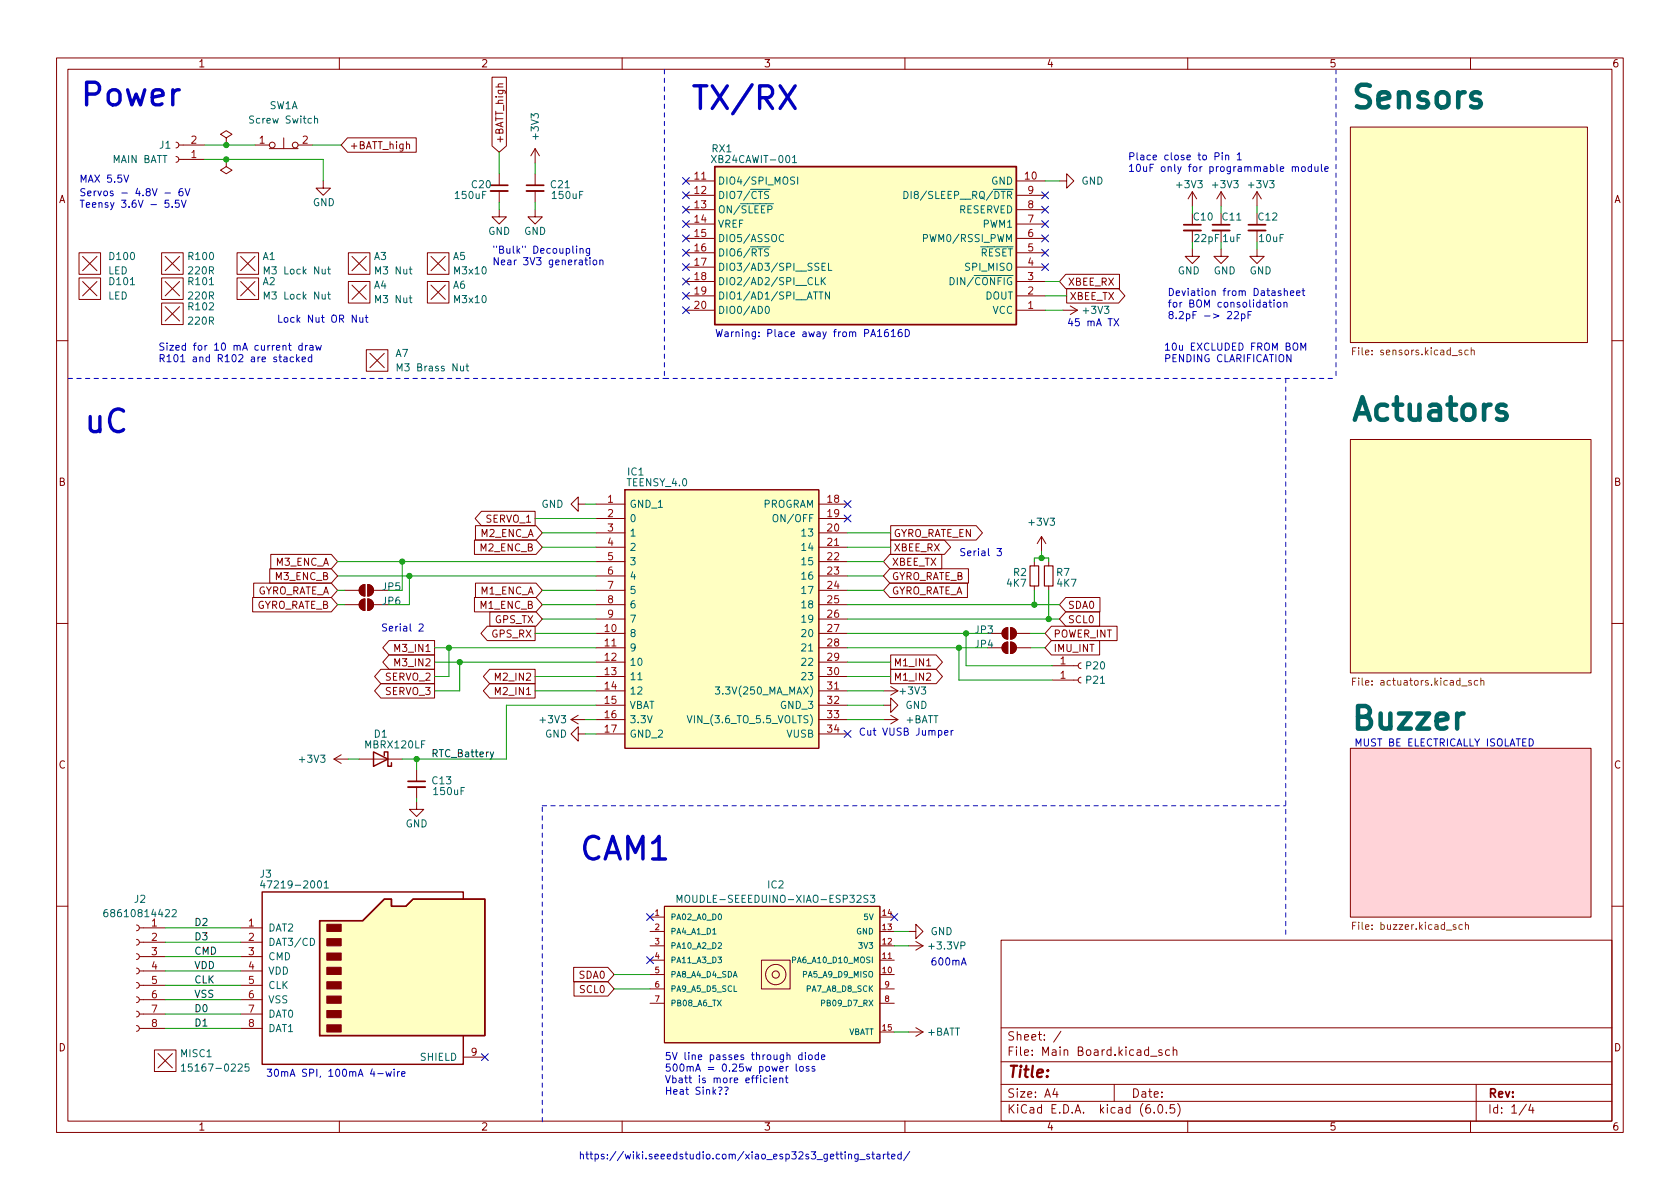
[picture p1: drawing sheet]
<svg xmlns="http://www.w3.org/2000/svg" width="297mm" height="210mm" viewBox="0 0 297 210" stroke-linecap="round" stroke-linejoin="round" font-family="sans-serif">
<g fill="none" stroke="#840000" stroke-width=".18">
<path d="M10 10.2h277v190.1h-277zM12 12.2h273v186.1h-273zM60 10.2v2M87 13.7h2.5v12.1l-1.2 1.1-1.3-1.1zM88.9 14.8l-.8 .1v.3l.1 .2M110 10.2v2M160 10.2v2M210 10.2v2M260 10.2v2M31.1 25.1l.4 .2 .1 .3-.1 .4-.4 .2M31.1 27.7l.4 .1 .1 .4-.1 .3-.4 .2M31.6 25.6h4.6"/>
<path d="M31.6 28.2h4.6M40 24.4l1-.7-1-.6-1 .6 1 .7v1.2M40 25.6h.1M40 28.2v1.3l1 .6-1 .6-1-.6 1-.6M40 28.2h.1M45.1 25.6h2.5M47.6 26.3h5.1M50.2 24.4v1.9M52.7 25.6h2.5M57.1 32v1.3h1.3l-1.3 1.2-1.2-1.2h1.2M61.4 24.4h12.2v2.5h-12.2l-1.1-1.3zM71.9 25.6l.2-.1h.3v.8"/>
<path d="M88.3 37.1v1.2h1.2l-1.2 1.3-1.3-1.3h1.3M88.3 30.7v2.1M88.3 33.8v2M94.6 37.1v1.2h1.3l-1.3 1.3-1.3-1.3h1.3M94.6 26.3l-.7 1.3M94.6 26.3v2.5M94.6 30.7v2.1M94.6 33.8v2M94.6 26.3l.8 1.3M121.3 32h5.1M121.3 34.5h5.1M121.3 37.1h5.1"/>
<path d="M121.3 39.6h5.1M179.7 32h5.1M179.7 34.5h5.1M179.7 37.1h5.1M179.7 39.6h5.1M187.3 32h1.3v-1.3l1.3 1.3-1.3 1.3v-1.3M210.8 33.9v2.5M210.8 37.7v2M210.8 33.9l-.7 1.3M210.8 33.9l.8 1.3M215.9 33.9v2.5M215.9 37.7v2"/>
<path d="M215.9 33.9l-.8 1.3M215.9 33.9l.8 1.3M222.2 33.9l-.7 1.3M222.2 33.9v2.5M222.2 37.7v2M222.2 33.9l.8 1.3M238.8 22.5h41.9v38.1h-41.9zM14 44.7h3.8v3.8h-3.8zM14 49.1h3.8v3.9h-3.8zM14.6 45.3l2.5 2.6M14.6 49.8l2.5 2.5M17.1 45.3l-2.5 2.6"/>
<path d="M17.1 49.8l-2.5 2.5M28.6 44.7h3.8v3.8h-3.8zM28.6 49.1h3.8v3.9h-3.8zM28.6 53.6h3.8v3.8h-3.8zM29.2 45.3l2.5 2.6M29.2 49.8l2.5 2.5M29.2 54.2l2.5 2.6M31.7 45.3l-2.5 2.6M31.7 49.8l-2.5 2.5M31.7 54.2l-2.5 2.6M41.9 49.1h3.8v3.9h-3.8zM41.9 44.7h3.8v3.8h-3.8z"/>
<path d="M42.5 49.8l2.6 2.5M42.5 45.3l2.6 2.6M45.1 49.8l-2.6 2.5M45.1 45.3l-2.6 2.6M61.6 49.8h3.8v3.8h-3.8zM61.6 44.7h3.8v3.8h-3.8zM62.2 50.4l2.6 2.6M62.2 45.3l2.6 2.6M64.8 50.4l-2.6 2.6M64.8 45.3l-2.6 2.6M75.6 44.7h3.8v3.8h-3.8zM75.6 49.8h3.8v3.8h-3.8z"/>
<path d="M76.2 45.3l2.5 2.6M76.2 50.4l2.5 2.6M78.7 45.3l-2.5 2.6M78.7 50.4l-2.5 2.6M121.3 54.9h5.1M121.3 42.2h5.1M121.3 44.7h5.1M121.3 47.2h5.1M121.3 49.8h5.1M121.3 52.3h5.1M179.7 54.9h5.1M179.7 42.2h5.1"/>
<path d="M179.7 44.7h5.1M179.7 47.2h5.1M179.7 49.8h5.1M179.7 52.3h5.1M188 54.9h2.5M188.4 48.5h9.5v2.5h-9.5l-1.1-1.2zM188.6 51h9.2l1.1 1.3-1.1 1.3h-9.2zM189.2 54.1l1.3 .8M190.5 54.9l-1.3 .7M210.8 44.1v1.2h1.3l-1.3 1.3-1.3-1.3h1.3M210.8 40.8v2M215.9 44.1v1.2h1.3l-1.3 1.3-1.3-1.3h1.3"/>
<path d="M215.9 40.8v2M222.2 44.1v1.2h1.3l-1.3 1.3-1.2-1.3h1.2M222.2 40.8v2M10 60.2h2M64.8 61.8h3.8v3.9h-3.8zM65.4 62.5l2.5 2.5M67.9 62.5l-2.5 2.5M238.8 77.7h42.5v41.3h-42.5zM285 60.2h2M47.9 98h10.7l1.1 1.3-1.1 1.3h-10.7zM83.9 95.5h10.9l1.1 1.3-1.1 1.2h-10.9zM84.1 93h10.7l1.1 1.2-1.1 1.3h-10.7z"/>
<path d="M85.1 90.4h9.5v2.6h-9.5l-1.1-1.3zM102.2 89.1v-1.2l-1.2 1.2 1.2 1.3v-1.3h1.3M105.4 89.1h5.1M105.4 91.7h5.1M105.4 94.2h5.1M105.4 96.8h5.1M105.4 99.3h5.1M110.5 86.6h34.3v45.7h-34.3zM144.8 89.1h5.1M144.8 91.7h5.1M144.8 94.2h5.1M144.8 96.8h5.1"/>
<path d="M144.8 99.3h5.1M157.3 98h9.2v2.6h-9.2l-1.1-1.3zM157.5 95.5h9.5l1.1 1.3-1.1 1.2h-9.5zM157.5 93h15.1l1.1 1.2-1.1 1.3h-15.1zM182.9 99.3v.8M184.1 94.9l-.7 1.2M184.1 94.9v2.5M184.1 94.9l.8 1.2M185.4 99.3v.8M10 110.2h2M44.7 105.7h13.9l1.1 1.2-1.1 1.3h-13.9zM44.9 103.1h13.7l1.1 1.3-1.1 1.3h-13.7z"/>
<path d="M47.7 100.6h10.9l1.1 1.2-1.1 1.3h-10.9zM61 106.9h2.5M61 104.4h2.5M63.8 106.2l.7-.3v2a1.02 1.02 0 0 1-.9-.6 1.02 1.02 0 0 1 .2-1.1zM63.8 103.7l.7-.3v2a1.02 1.02 0 0 1-.9-.6 1.02 1.02 0 0 1 .2-1.1zM65 105.9a1.02 1.02 0 0 1 1 1 1.02 1.02 0 0 1-1 1zM65 103.4a1.02 1.02 0 0 1 1 1 1.02 1.02 0 0 1-1 1zM66 106.9h2.6M66 104.4h2.6M67.3 118.4h9.5v2.5h-9.5l-1.1-1.3zM68.8 113.3h8v2.5h-8l-1.1-1.3zM68.8 115.8h8v2.6h-8l-1.1-1.3z"/>
<path d="M83.9 105.7h10.9l1.1 1.2-1.1 1.3h-10.9zM84.1 103.1h10.7l1.1 1.3-1.1 1.3h-10.7zM86.1 110.7h8.5v2.6h-8.5l-1.1-1.3zM86.6 118.4h8v2.5h-8l-1.1-1.3zM86.6 108.2h8.2l1.1 1.3-1.1 1.2h-8.2zM105.4 106.9h5.1M105.4 104.4h5.1M105.4 112h5.1M105.4 114.5h5.1M105.4 117.1h5.1M105.4 119.6h5.1M105.4 101.8h5.1"/>
<path d="M105.4 109.5h5.1M144.8 106.9h5.1M144.8 104.4h5.1M144.8 112h5.1M144.8 114.5h5.1M144.8 117.1h5.1M144.8 119.6h5.1M144.8 101.8h5.1M144.8 109.5h5.1M157.3 100.6h13.9v2.5h-13.9l-1.1-1.3zM157.3 103.1h13.7v2.6h-13.7l-1.1-1.3zM157.5 115.8h8l1.1 1.3-1.1 1.3h-8z"/>
<path d="M157.5 118.4h8l1.1 1.2-1.1 1.3h-8zM163.8 117.8h.8M174.6 112h2.6M174.6 114.5h2.6M177.5 113.8l.7-.3v2.1a1.02 1.02 0 0 1-1-.7 1.02 1.02 0 0 1 .3-1.1zM177.5 111.3l.7-.3v2a1.02 1.02 0 0 1-1-.6 1.02 1.02 0 0 1 .3-1.1zM178.7 113.5a1.02 1.02 0 0 1 1 1 1.02 1.02 0 0 1-1 1.1zM178.7 111a1.02 1.02 0 0 1 1 1 1.02 1.02 0 0 1-1 1zM179.7 112h2.5M179.7 114.5h2.5M182.9 103.6v.8M185.4 103.6v.8"/>
<path d="M185.9 110.7h11.6v2.6h-11.6l-1.1-1.3zM185.9 113.3h8.5v2.5h-8.5l-1.1-1.3zM186.1 117.7h4.5M188.4 105.7h6.1v2.5h-6.1l-1.1-1.3zM188.4 108.2h6v2.5h-6l-1.1-1.2zM191.1 119.8l-.3 .1-.2 .4 .2 .3 .3 .2M191.1 117.2l-.3 .2-.2 .3 .2 .4 .3 .1M285 110.2h2M59.1 134.2l1.2 .8M59.1 134.2h2.5M60.3 133.5l-1.2 .7M63.5 134.2h7.6"/>
<path d="M67.3 120.9h9.5v2.5h-9.5l-1.1-1.2zM73.7 136.1v2.1M73.7 139.2v2M86.6 120.9h8v2.5h-8l-1.1-1.2zM101 127.2l1.2 .8M101 127.2h2.5M102.2 129.8v-1.3l-1.2 1.3 1.2 1.3v-1.3h1.3M102.2 126.5l-1.2 .7M105.4 127.2h5.1M105.4 122.2h5.1M105.4 124.7h5.1M105.4 129.8h5.1"/>
<path d="M144.8 127.2h5.1M144.8 122.2h5.1M144.8 124.7h5.1M144.8 129.8h5.1M156.2 124.7h1.3v-1.3l1.2 1.3-1.2 1.3v-1.3M156.2 127.2h2.5M156.2 122.2h2.5M157.5 126.5l1.2 .7M157.5 121.4l1.2 .8M158.7 127.2l-1.2 .8M158.7 122.2l-1.2 .7M186.1 120.3h4.5"/>
<path d="M238.8 132.3h42.5v29.9h-42.5zM73.7 141.9v1.2h1.2l-1.2 1.3-1.3-1.3h1.3M10 160.2h2M24.1 178.8l.4 .2 .1 .3-.1 .4-.4 .1M24.1 176.3l.4 .1 .1 .4-.1 .3-.4 .2M24.1 173.7l.4 .2 .1 .3-.1 .4-.4 .1M24.1 171.2l.4 .1 .1 .4-.1 .4-.4 .1M24.1 168.7l.4 .1 .1 .4-.1 .3-.4 .2M24.1 166.1l.4 .2 .1 .3-.1 .4-.4 .1M24.1 163.6l.4 .1 .1 .4-.1 .3-.4 .2M24.6 179.3h4.6M24.6 176.8h4.6"/>
<path d="M24.6 174.2h4.6M24.6 171.7h4.6M24.6 169.2h4.6M24.6 166.6h4.6M24.6 164.1h4.6M42.5 179.3h3.9M42.5 176.8h3.9M42.5 174.2h3.9M42.5 171.7h3.9M42.5 169.2h3.9M42.5 166.6h3.9M42.5 164.1h3.9"/>
<path d="M101.4 171.1h6.1l1.1 1.2-1.1 1.3h-6.1zM101.5 173.6h6l1.1 1.3-1.1 1.2h-6zM114.9 162.2h2.6M114.9 172.3h2.6M114.9 169.8h2.6M114.9 167.3h2.6M114.9 164.7h2.6M114.9 174.9h2.6M114.9 177.4h2.6M117.5 160.3h38.1v24.1h-38.1zM134.6 169.8h5.1v5.1h-5.1zM155.6 162.2h2.5"/>
<path d="M155.6 172.3h2.5M155.6 169.8h2.5M155.6 167.3h2.5M155.6 164.7h2.5M155.6 174.9h2.5M155.6 177.4h2.5M160.7 164.7h1.2v-1.3l1.3 1.3-1.3 1.3v-1.3M160.7 167.3h2.5M161.9 166.5l1.3 .8M163.2 167.3l-1.3 .7M177 166.3h108v32h-108zM285 160.2h2"/>
<path d="M24.1 181.4l.4 .1 .1 .4-.1 .3-.4 .2M24.6 181.9h4.6M27.3 185.7h3.8v3.8h-3.8zM27.9 186.3l2.6 2.5M30.5 186.3l-2.6 2.5M42.5 181.9h3.9M60 198.3v2M81.9 186.9h3.8M110 198.3v2M155.6 182.5h2.5M160 198.3v2M160.7 182.5h2.5"/>
<path d="M161.9 181.7l1.3 .8M163.2 182.5l-1.3 .8M177 194.8h108M177 191.8h108M177 187.8h108M177 181.8h108M186.5 192.5l-.4 1h1M186.9 193v1M187.6 182.4l-1.3 1.9M197 191.8v3M203.4 186.8h1.2M204.1 196.7v.1"/>
<path d="M204.9 195.4l.2-.1a.81 .81 0 0 1 .6 .7 .81 .81 0 0 1-.3 .8h-.2a.81 .81 0 0 1-.6-.6 .81 .81 0 0 1 .3-.8zM205.4 185.7l-.3-.1-.2 .2v.3l.5 .1v.4h-.5M206.2 196.7v.1M206.8 185.7l-.4-.1-.3 .3v.4l.1 .3h.6M207.4 185.8l.2-.2 .4 .1 .1 .9M207.4 185.1v1.5M207.6 195.3h-.7v.7l.2-.1 .5 .1 .1 .2-.1 .5-.2 .1-.5-.1M208.2 195.1a1.72 1.72 0 0 1 0 2.3M210 198.3v2M260 198.3v2M261 191.8v6.5M269.9 195.3l-1.3 1.9"/>
<path d="M270.6 195.3l-.3 1h.9M271 195.8v1"/>
<circle cx="48.1" cy="25.6" r=".51"/>
<circle cx="52.2" cy="25.6" r=".51"/>
<circle cx="137.2" cy="172.3" r=".63"/>
<circle cx="137.2" cy="172.3" r="1.8"/>
</g>
<g fill="#ffffc2" stroke="#ffffc2" stroke-width=".18">
<path d="M238.8 22.5h41.9v38.1h-41.9z"/>
<path d="M238.8 77.7h42.5v41.3h-42.5z"/>
<path d="M126.4 29.5h53.3v27.9h-53.3z"/>
<path d="M117.5 160.3h38.1v24.1h-38.1z"/>
<path d="M56.5 162.8h7.6l3.8-3.8h1.3v1.3h2.6l1.2-1.3h12.7v24.1h-29.2z"/>
<path d="M110.5 86.6h34.3v45.7h-34.3z"/>
</g>
<g fill="none" stroke="#725600" stroke-width=".18">
<path d="M239.1 62.1h.5M239.7 61.5h-.6v1.3M259.6 62l-.4-.1-.2 .2 .1 .6h.5M260.1 62l.2-.1 .3 .1 .1 .8M260.1 61.5v1.3M239.7 119.9h-.6v1.3M261.8 119.9v1.3M239.1 120.5h.5M260.1 120.4l-.3-.1-.2 .2 .1 .2 .4 .1v.3h-.5M261.3 120.4l-.4-.1-.2 .3 .1 .5h.5M261.8 120.4l.2-.1 .3 .1 .1 .8M239.1 163.7h.5"/>
<path d="M239.7 163.1h-.6v1.3M258.6 163.6l-.4-.1-.3 .2 .2 .6h.5M259.1 163.6l.2-.1 .3 .1v.8M259.1 163.1v1.3"/>
</g>
<path d="M238.8 132.3h42.5v29.9h-42.5z" fill="#ffd3d8" stroke="#ffd3d8" stroke-width=".18"/>
<g fill="none" stroke="#006464" stroke-width=".18">
<path d="M55.6 21.1l.2-.2 .3 .1 .1 .8M55.6 20.5v1.3M125.8 27.5l.8 1.3M126.6 27.5l-.8 1.3M140.1 27.9l.4-.4v1.3M140.1 28.8h.7M140.5 31.4l-.5-.1-.2 .1v.4l.6 .2 .1 .3-.2 .3-.5-.1M141 31.3v1.3M57.9 52h.5M57.9 47.6h.5M58.1 51.6v1.1l.3 .2M58.1 47.2v1.1l.3 .1"/>
<path d="M135.4 54.3l.2-.1a.68 .68 0 0 1 .4 .6 .68 .68 0 0 1-.4 .6l-.2-.1-.1-.4zM138.6 41.6a.6 .6 0 0 0-.9 .4 .6 .6 0 0 0 .6 .7l.3-.1M144.2 49.1v1.3h.6M144.8 51.6h.7M145.2 49.1v1.3M145.3 47.1h.5M145.4 49.6l.5 .8M145.9 46.5h-.6v1.3h.6M145.9 49.1l-.7 .7M146.5 46.5v1.3h.6M146.7 51.6v1.3l-.8-1.3v1.3M163.3 42.1h.6l.1-.2-.1-.3-.6-.1v1.2"/>
<path d="M70.2 65.6v-1.3l.5 .9 .4-.9v1.3M82.4 64.7h.5M82.6 64.3v1.1l.3 .2M136.7 91.2l.3-.2a.43 .43 0 0 1 .5 .4v.4a.42 .42 0 0 1-.4 .5 .42 .42 0 0 1-.4-.5zM112.8 120.2h.7M121.5 126.6l.4 1.2 .5-1.2M126.5 121.5h.8l-.5 .5 .4 .1v.5l-.2 .1-.5-.1M46.4 155.7l-.3 .9h.8M46.7 156.2v.8M57.3 156.1l.4-.3v1.2M57.3 157h.8M119.7 159.6v-1.3l.4 .9 .5-.9v1.3"/>
<path d="M153.5 158.4l-.5-.1-.2 .1v.4l.5 .2 .2 .3-.3 .3-.5-.1M153.9 158.3h.8l-.5 .5 .4 .1v.6l-.2 .1-.5-.1M19 160.8l-.4 .1a.85 .85 0 0 0 0 1.2l.4-.1 .1-.4-.3-.3-.3 .1-.1 .2M30.4 161l.5-.2 .3 .4-.8 .9h.8M54.9 165.9a.64 .64 0 0 1 .7 .7 .64 .64 0 0 1-.7 .6zM126 165.2h.6M126.9 169.2h.7l-.4 .4 .3 .1v.5l-.1 .1-.5-.1M127 166.8l.4-.1 .2 .3-.7 .7h.7M127.1 161.7l.1-.1a.54 .54 0 0 1 .4 .5 .54 .54 0 0 1-.4 .5l-.2-.4zM140.1 169.8l.5-.1v-.4l-.5-.1v1.1M145.2 177.4l.5-.1 .1-.3-.6-.1v1M32.1 188.5l.3-.4v1.3"/>
<path d="M32.1 189.4h.7M44 188.1h-.6l-.1 .7 .2-.2 .4 .1 .1 .2v.4l-.2 .1-.5-.1"/>
</g>
<g fill="#840000" stroke="#840000" stroke-width=".18">
<path d="M63.8 106.2l.7-.3v2a1.02 1.02 0 0 1-.9-.6 1.02 1.02 0 0 1 .2-1.1z"/>
<path d="M65 105.9a1.02 1.02 0 0 1 1 1 1.02 1.02 0 0 1-1 1z"/>
<path d="M57.8 181.2h2.5v1.3h-2.5z"/>
<path d="M57.8 178.7h2.5v1.3h-2.5z"/>
<path d="M57.8 176.1h2.5v1.3h-2.5z"/>
<path d="M57.8 173.6h2.5v1.3h-2.5z"/>
<path d="M57.8 171.1h2.5v1.2h-2.5z"/>
<path d="M57.8 168.5h2.5v1.3h-2.5z"/>
<path d="M57.8 166h2.5v1.3h-2.5z"/>
<path d="M57.8 163.4h2.5v1.3h-2.5z"/>
<path d="M63.8 103.7l.7-.3v2a1.02 1.02 0 0 1-.9-.6 1.02 1.02 0 0 1 .2-1.1z"/>
<path d="M65 103.4a1.02 1.02 0 0 1 1 1 1.02 1.02 0 0 1-1 1z"/>
<path d="M177.5 113.8l.7-.3v2.1a1.02 1.02 0 0 1-1-.7 1.02 1.02 0 0 1 .3-1.1z"/>
<path d="M178.7 113.5a1.02 1.02 0 0 1 1 1 1.02 1.02 0 0 1-1 1.1z"/>
<path d="M177.5 111.3l.7-.3v2a1.02 1.02 0 0 1-1-.6 1.02 1.02 0 0 1 .3-1.1z"/>
<path d="M178.7 111a1.02 1.02 0 0 1 1 1 1.02 1.02 0 0 1-1 1z"/>
</g>
<path d="M86.7 33.8h3.1M93.1 33.8h3M209.3 40.8h3M214.4 40.8h3M220.7 40.8h3.1M72.1 139.2h3.1" fill="none" stroke="#840000" stroke-width=".33"/>
<path d="M86.7 32.8h3.1M93.1 32.8h3M209.3 39.7h3M214.4 39.7h3M220.7 39.7h3.1M72.1 138.2h3.1" fill="none" stroke="#840000" stroke-width=".3"/>
<path d="M126.4 29.5h53.3v27.9h-53.3zM66 133l2.6 1.2-2.6 1.3zM67.9 133.6v-.6h.7v2.5h.6v-.6M81.9 159v-1.3h-35.5v30.5h35.5v-5.1M56.5 162.8h7.6l3.8-3.8h1.3v1.3h2.6l1.2-1.3h12.7v24.1h-29.2z" fill="none" stroke="#840000" stroke-width=".25"/>
<path d="M182.1 100.1h1.5v3.5h-1.5zM184.7 100.1h1.5v3.5h-1.5z" fill="none" stroke="#840000" stroke-width=".2"/>
<path d="M87.3 133l-.4 1.1-.2 .1" fill="none" stroke="#0f0f0f" stroke-width=".18"/>
<g fill="none" stroke="#0000c2" stroke-width=".18">
<path d="M21.9 31l.4 1.2 .5-1.2M29.2 34.1h.9M29.8 35.4h-.6v.6l.1-.1h.5l.1 .2-.1 .4-.2 .2-.4-.2M30.4 36.5v.2M31.6 35.4h-.6v.6l.2-.1h.4l.1 .2-.1 .4-.1 .2-.5-.2M32.1 35.4l.4 1.3 .4-1.3M32.2 33.4h-.3a.85 .85 0 0 0 0 1.2l.4-.1 .1-.4-.3-.3h-.2l-.3 .3M32.7 33.4l.5 1.2 .4-1.2M214.8 27.7l.6-.1 .2-.2-.1-.3-.7-.1v1.3M216.1 27v.1M216.1 27.4v.9M216.7 27.5l.2-.1 .3 .1v.8"/>
<path d="M216.7 27.4v.9M218.8 27.4l.3-.4v1.3M218.8 28.3h.7M228.5 29.6l.2-.1h.3v.8M228.5 29.5v.8M229 29.7l.2-.2h.3l.1 .8M230.2 29.5h.4l.2 .2v.4l-.2 .2h-.4l-.1-.2zM231.9 29.5h-.4l-.2 .2 .1 .6h.5M231.9 29v1.3M232.5 29.5v.8h.3l.2-.1M233 29.5v.8M233.6 29v1.1l.2 .2"/>
<path d="M234.2 29.9l.6-.1v-.3h-.4l-.2 .2 .1 .6h.5M63 55.7v1.3l-.7-1.3v1.3M63.6 56.1l.1 .8 .3 .1 .2-.1M64.2 56.1v.9M64.6 56.1h.5M64.8 55.7v1.1l.3 .2M101.9 43.5v.1M101.9 43.9v.9M102.6 44.1l.1-.2 .3 .1 .1 .8M102.6 43.9v.9M103.4 46h.5M103.6 45.6v1l.3 .2"/>
<path d="M104.2 43.9v1.1l-.2 .2-.3-.1M104.2 44l-.3-.1-.3 .3 .2 .5h.4M104.3 45.6v.1M104.3 46v.8M105 46h.3l.2 .2v.4l-.2 .2h-.3l-.1-.2zM106.1 46.1l.1-.1h.3l.1 .8M106.1 46v.8M155.2 59.5h.7M157 58.3h-.4a.86 .86 0 0 0 0 1.2l.4-.1 .1-.4-.2-.3h-.3l-.2 .3M157.6 58.6l.3-.3v1.2M157.6 59.5h.7M159.4 58.3h-.4a.86 .86 0 0 0 0 1.2l.5-.1v-.4l-.2-.3h-.3l-.2 .3"/>
<path d="M160.1 58.3a.64 .64 0 0 1 .7 .6 .64 .64 0 0 1-.7 .6zM197 56.4l.8 1.2M197.8 56.4l-.8 1.2M218.2 55.2l.5-.1 .3 .3-.8 1h.8M219.5 55.6l.4-.1 .2 .2-.1 .6h-.5M219.5 55.5v1.3M220.7 55.7h.4M221.3 55.1h-.6v1.3M224.4 53.5h.4M224.5 53v1.1l.3 .2M225.3 53v.2M225.3 53.5v.8"/>
<path d="M225.9 53.6l.1-.1 .4 .1 .1 .5-.2 .1-.3 .1-.1-.1zM227 53.6l.2-.1h.3l.1 .8M227 53.5v.8M227.1 51.5l.2-.1 .3 .1v.8M227.1 51v1.3M228.2 51.8l.6-.1-.1-.2-.4-.1-.1 .2v.6h.5M229.3 51.8l.6-.1-.1-.2-.4-.1-.1 .2v.6h.5M230.2 51.4h.5M230.4 51v1.1l.3 .2M50.2 63.2h.5l.1 .8M50.8 63.4l-.5 .1-.1 .2 .1 .3 .5-.1M51 61.1h.5"/>
<path d="M51.2 60.7v1l.3 .2M51.9 63.2l-.4-.1-.2 .3 .1 .5h.5M52.4 62.7v1.3M52.6 63.5l.3 .5M52.9 63.1l-.5 .5M53.4 61.1h-.3l-.3 .2 .1 .6h.5M53.4 63.6l.6-.2v-.2l-.4-.1-.2 .2 .1 .6h.5M53.4 60.7v1.2M54 61.1v.8M54.4 61.1l-.4 .2M54.8 61.1h.5l.1 .8M55.1 63.2l-.4-.1-.2 .3 .1 .5h.5"/>
<path d="M55.1 62.7v1.3M55.4 61.4h-.5l-.2 .2 .2 .3h.5M55.8 61.1l.3 .8 .2-.6 .3 .6 .2-.8M228.3 62.7v1.3l-.8-1.3v1.3M230 61.9v-1.2l.4 .9 .5-.9v1.2M176.3 97h.8l-.5 .5 .4 .1v.5l-.2 .2-.5-.2M74.1 110.4l.5-.1 .2 .4-.8 .9h.8M167 129.6l.6-.1v-.3h-.4l-.2 .1 .1 .7h.5M168.2 129.2v.8M168.5 129.2l-.3 .2M270.4 130.6a.64 .64 0 0 1 .7 .7 .64 .64 0 0 1-.7 .6zM170 170.7l.4-1.3 .4 1.3"/>
<path d="M170.1 170.3h.6M66.8 189.9h.9M68.2 189.5l.3 .8 .2-.6 .3 .6 .2-.8M69.7 189.1v.1M69.7 189.5v.8M70.3 189.5v.8M70.7 189.5l-.4 .2M71 189.9l.6-.1v-.2l-.4-.1-.2 .2 .1 .6h.5M127 192.3l.5-.1 .2 .2-.4 .6M128.1 192.3l.5-.1 .1 .2-.3 .6M128.4 193.4v.1M135.6 190.7l-.3-.1-.3 .3 .1 .5h.5"/>
<path d="M136.2 190.6v.9M136.7 191l.6-.1v-.2l-.4-.1-.2 .2 .1 .6h.5M137.9 190.7l.2-.1 .3 .1v.8M137.9 190.6v.9M138.8 190.6h.5M139 190.2v1.1l.3 .2M139.4 188.6l-.4 .2M140.8 188.2v1l.2 .2M141.5 188.6h.3l.2 .2v.4l-.2 .2h-.3l-.1-.2zM141.8 186.6l-.4-.1-.2 .3 .1 .5h.5M141.8 186.1v1.3M142.4 186.1v.1"/>
<path d="M142.4 186.5v.9M143 188.6h-.3l-.2 .2 .1 .1 .4 .2v.3h-.5M143.1 186.6l.3-.1 .2 .3v.3l-.2 .3-.3-.1-.1-.2zM144 188.6h-.3l-.1 .2v.1l.4 .2v.3h-.4M144.7 186.6l-.4-.1-.2 .3 .1 .5h.5M144.7 186.1v1.3M145.2 187l.7-.2-.1-.2-.4-.1-.2 .2 .1 .6h.5M150 204.2l.2-.1 .3 .1 .1 .7M150 204.1v.8M151.7 204.1v1l-.2 .3-.3-.1M151.7 204.2l-.3-.1-.3 .2 .1 .6h.5M152 205.1h1"/>
<path d="M153.7 204.2l-.3-.1-.2 .2 .1 .2 .4 .1v.3h-.5M154.1 204.1h.5M154.3 203.7v1.1l.3 .1M155 204.2h.5l.1 .7M155.6 204.4l-.4 .1-.2 .1 .2 .3h.4M156.2 204.1v.8M156.6 204.1l-.4 .2M156.8 204.1h.5M157 203.7v1.1l.3 .1M157.6 204.5l.7-.1-.1-.2-.4-.1-.2 .2 .1 .6h.5M159.3 204.2l-.3-.1-.3 .2 .2 .6h.4M159.3 203.7v1.2"/>
<path d="M160.9 203.6l-1.1 1.6"/>
</g>
<path d="M137.9 15.2l2.7 4M140.6 15.2l-2.7 4" fill="none" stroke="#0000c2" stroke-width=".6"/>
<path d="M117.5 12.3v54.6M236.2 12.3v54.6M12.1 66.9h105.4M117.5 66.9h118.7M227.3 66.9v99.1M95.9 142.5h131.4M95.9 198.4v-55.9" fill="none" stroke="#0000c2" stroke-width=".18" stroke-dasharray=".8 .8"/>
<g fill="none" stroke="#009600" stroke-width=".18">
<path d="M36.2 25.6h8.9M36.2 28.2h20.9v3.8M55.2 25.6h5.1M88.3 26.9v3.8M88.3 35.8v1.3M94.6 28.8v1.9M94.6 35.8v1.3M184.8 32h2.5M210.8 36.4v1.3M215.9 36.4v1.3M222.2 36.4v1.3M184.8 54.9h3.2"/>
<path d="M184.8 49.8h2.5M184.8 52.3h3.8M210.8 42.8v1.3M215.9 42.8v1.3M222.2 42.8v1.3M59.7 99.3h45.7M71.1 99.3v5.1M94.6 91.7h10.8M95.9 94.2h9.5M95.9 96.8h9.5M103.5 89.1h1.9M149.9 94.2h7.6"/>
<path d="M149.9 96.8h7.6M149.9 99.3h6.3M182.9 99.3v-.6h2.5v.6M184.1 97.4v1.3M59.7 106.9h1.3M59.7 104.4h1.3M59.7 101.8h45.7M72.4 101.8v5.1h-3.8M76.8 117.1h28.6M76.8 114.5h28.6M79.4 114.5v5.1h-2.6M81.3 117.1v5.1h-4.5"/>
<path d="M94.6 112h10.8M94.6 119.6h10.8M95.9 109.5h9.5M95.9 106.9h9.5M95.9 104.4h9.5M149.9 109.5h37.4M149.9 106.9h37.4M149.9 104.4h6.3M149.9 101.8h6.3M149.9 112h24.7M149.9 119.6h7.6M149.9 117.1h7.6"/>
<path d="M149.9 114.5h24.7M169.5 114.5v5.8h16.6M170.8 112v5.7h15.3M182.2 112h2.6M182.2 114.5h2.6M182.9 104.4v2.5M185.4 104.4v5.1M61.6 134.2h1.9M73.7 134.2v1.9M94.6 122.2h10.8M103.5 129.8h1.9M103.5 127.2h1.9"/>
<path d="M105.4 124.7h-15.9v9.5h-18.4M149.9 122.2h6.3M149.9 124.7h6.3M149.9 127.2h6.3M73.7 141.2v.7M29.2 179.3h13.3M29.2 166.6h13.3M29.2 169.2h13.3M29.2 176.8h13.3M29.2 171.7h13.3M29.2 174.2h13.3M29.2 164.1h13.3"/>
<path d="M108.6 172.3h6.3M108.6 174.9h6.3M158.1 164.7h2.6M158.1 167.3h2.6M29.2 181.9h13.3M158.1 182.5h2.6"/>
</g>
<g fill="none" stroke="#000084" stroke-width=".18">
<path d="M120.7 33.9l1.2 1.2M120.7 31.4l1.2 1.2M120.7 36.5l1.2 1.2M120.7 39l1.2 1.2M121.9 33.9l-1.2 1.2M121.9 31.4l-1.2 1.2M121.9 36.5l-1.2 1.2M121.9 39l-1.2 1.2M184.2 33.9l1.2 1.2M184.2 36.5l1.2 1.2M184.2 39l1.2 1.2M185.4 33.9l-1.2 1.2"/>
<path d="M185.4 36.5l-1.2 1.2M185.4 39l-1.2 1.2M120.7 54.2l1.2 1.3M120.7 46.6l1.2 1.2M120.7 51.7l1.2 1.2M120.7 44.1l1.2 1.2M120.7 49.2l1.2 1.2M120.7 41.5l1.2 1.3M121.9 54.2l-1.2 1.3M121.9 46.6l-1.2 1.2M121.9 51.7l-1.2 1.2M121.9 44.1l-1.2 1.2"/>
<path d="M121.9 49.2l-1.2 1.2M121.9 41.5l-1.2 1.3M184.2 41.5l1.2 1.3M184.2 44.1l1.2 1.2M184.2 46.6l1.2 1.2M185.4 41.5l-1.2 1.3M185.4 44.1l-1.2 1.2M185.4 46.6l-1.2 1.2M149.3 91.1l1.2 1.2M149.3 88.5l1.2 1.3M150.5 91.1l-1.2 1.2M150.5 88.5l-1.2 1.3"/>
<path d="M149.3 129.2l1.2 1.2M150.5 129.2l-1.2 1.2M114.3 161.6l1.2 1.2M114.3 169.2l1.2 1.2M115.5 161.6l-1.2 1.2M115.5 169.2l-1.2 1.2M157.5 161.6l1.2 1.2M158.7 161.6l-1.2 1.2M85.1 186.3l1.2 1.2M86.3 186.3l-1.2 1.2"/>
</g>
<g fill="#009600" stroke="#009600" stroke-width=".18">
<circle cx="40" cy="25.6" r=".46"/>
<circle cx="40" cy="28.2" r=".46"/>
<circle cx="72.4" cy="101.8" r=".46"/>
<circle cx="79.4" cy="114.5" r=".46"/>
<circle cx="81.3" cy="117.1" r=".46"/>
<circle cx="73.7" cy="134.2" r=".46"/>
<circle cx="71.1" cy="99.3" r=".46"/>
<circle cx="182.9" cy="106.9" r=".46"/>
<circle cx="184.1" cy="98.7" r=".46"/>
<circle cx="169.5" cy="114.5" r=".46"/>
<circle cx="170.8" cy="112" r=".46"/>
<circle cx="185.4" cy="109.5" r=".46"/>
</g>
<g font-size="5.6" fill="#0000c2">
<text x="14" y="18.7">Power</text>
<text x="121.9" y="19.4">TX/RX</text>
<text x="14.6" y="76.5">uC</text>
<text x="102.2" y="152.1">CAM1</text>
</g>
<g font-size="5.6" fill="#006464">
<text x="239.9" y="19.2">Sensors</text>
<text x="240.2" y="74.4">Actuators</text>
<text x="240" y="129">Buzzer</text>
</g>
<text font-size="2.8" fill="#840000" x="178" y="190.6">Title:</text>
<g font-size="2.1" fill="#840000">
<text x="178" y="184">Sheet: /</text>
<text x="178" y="186.7">File: Main Board.kicad_sch</text>
<text x="178" y="196.9">KiCad E.D.A. kicad (6.0.5)</text>
<text x="178" y="194.1">Size: A4</text>
<text x="200" y="194.1">Date:</text>
<text x="263" y="194.1">Rev:</text>
<text x="263" y="196.9">Id: 1/4</text>
</g>
<g font-size="1.8" fill="#840000">
<text x="35" y="11.9">1</text>
<text x="85" y="11.9">2</text>
<text x="135" y="11.9">3</text>
<text x="185" y="11.9">4</text>
<text x="235" y="11.9">5</text>
<text x="285" y="11.9">6</text>
<text x="61.8" y="26.4">+BATT_high</text>
<text x="89" y="25.5" transform="rotate(-90 89 25.5)">+BATT_high</text>
<text x="10.3" y="35.9">A</text>
<text x="285.3" y="35.9">A</text>
<text x="188.8" y="50.5">XBEE_RX</text>
<text x="189.1" y="53">XBEE_TX</text>
<text x="10.3" y="85.9">B</text>
<text x="285.3" y="85.9">B</text>
<text x="85" y="95">M2_ENC_A</text>
<text x="86" y="92.4">SERVO_1</text>
<text x="158" y="95">GYRO_RATE_EN</text>
<text x="48.8" y="100">M3_ENC_A</text>
<text x="85" y="97.5">M2_ENC_B</text>
<text x="157.6" y="100">XBEE_TX</text>
<text x="158" y="97.5">XBEE_RX</text>
<text x="45" y="105.1">GYRO_RATE_A</text>
<text x="45" y="107.7">GYRO_RATE_B</text>
<text x="48.8" y="102.6">M3_ENC_B</text>
<text x="85" y="105.1">M1_ENC_A</text>
<text x="85" y="107.7">M1_ENC_B</text>
<text x="157.6" y="102.6">GYRO_RATE_B</text>
<text x="157.6" y="105.1">GYRO_RATE_A</text>
<text x="188.8" y="107.7">SDA0</text>
<text x="87" y="112.7">GPS_RX</text>
<text x="87.5" y="110.2">GPS_TX</text>
<text x="186.2" y="112.7">POWER_INT</text>
<text x="188.8" y="110.2">SCL0</text>
<text x="70.2" y="115.3">M3_IN1</text>
<text x="70.2" y="117.8">M3_IN2</text>
<text x="158" y="117.8">M1_IN1</text>
<text x="186.2" y="115.3">IMU_INT</text>
<text x="68.2" y="122.9">SERVO_3</text>
<text x="68.2" y="120.4">SERVO_2</text>
<text x="87.9" y="120.4">M2_IN2</text>
<text x="87.9" y="122.9">M2_IN1</text>
<text x="158" y="120.4">M1_IN2</text>
<text x="10.3" y="135.9">C</text>
<text x="285.3" y="135.9">C</text>
<text x="102.4" y="173.1">SDA0</text>
<text x="102.6" y="175.6">SCL0</text>
<text x="10.3" y="185.9">D</text>
<text x="285.3" y="185.9">D</text>
<text x="35" y="199.9">1</text>
<text x="85" y="199.9">2</text>
<text x="135" y="199.9">3</text>
<text x="185" y="199.9">4</text>
<text x="235" y="199.9">5</text>
<text x="285" y="199.9">6</text>
</g>
<g font-size="1.8" fill="#006464">
<text x="44.5" y="21.8">Screw Switch</text>
<text x="47.6" y="19.3">SW1A</text>
<text x="19.9" y="28.8">MAIN BATT</text>
<text x="28.2" y="26.3">J1</text>
<text x="95.2" y="24.5" transform="rotate(-90 95.2 24.5)">+3V3</text>
<text x="125.9" y="26.9">RX1</text>
<text x="126.5" y="28.8">XB24CAWIT-001</text>
<text x="80.6" y="35.2">150uF</text>
<text x="83.5" y="33.3">C20</text>
<text x="97.4" y="33.3">C21</text>
<text x="97.8" y="35.2">150uF</text>
<text x="126.9" y="32.6">DIO4/SPI_MOSI</text>
<text x="126.9" y="35.2">DIO7/~{CTS}</text>
<text x="160" y="35.2">DI8/SLEEP__RQ/~{DTR}</text>
<text x="175.3" y="32.6">GND</text>
<text x="191.2" y="32.6">GND</text>
<text x="208.2" y="33.3">+3V3</text>
<text x="214.5" y="33.3">+3V3</text>
<text x="220.9" y="33.3">+3V3</text>
<text x="55.3" y="36.4">GND</text>
<text x="86.3" y="41.5">GND</text>
<text x="92.6" y="41.5">GND</text>
<text x="126.9" y="37.7">ON/~{SLEEP}</text>
<text x="126.9" y="40.3">VREF</text>
<text x="169.5" y="37.7">RESERVED</text>
<text x="173.9" y="40.3">PWM1</text>
<text x="211.1" y="39">C10</text>
<text x="216.2" y="39">C11</text>
<text x="222.5" y="39">C12</text>
<text x="19.5" y="46">D100</text>
<text x="33.4" y="46">R100</text>
<text x="46.5" y="46">A1</text>
<text x="66.1" y="46">A3</text>
<text x="80.1" y="46">A5</text>
<text x="126.9" y="42.8">DIO5/ASSOC</text>
<text x="126.9" y="45.3">DIO6/~{RTS}</text>
<text x="126.9" y="47.9">DIO3/AD3/SPI__SSEL</text>
<text x="164" y="42.8">PWM0/RSSI_PWM</text>
<text x="170.8" y="47.9">SPI_MISO</text>
<text x="171.9" y="45.3">~{RESET}</text>
<text x="211.3" y="42.8">22pF 1uF</text>
<text x="222.7" y="42.8">10uF</text>
<text x="19.1" y="48.5">LED</text>
<text x="19.1" y="53">LED</text>
<text x="19.5" y="50.4">D101</text>
<text x="33.4" y="48.5">220R</text>
<text x="33.4" y="50.4">R101</text>
<text x="33.4" y="53">220R</text>
<text x="46.5" y="50.4">A2</text>
<text x="47.2" y="53">M3 Lock Nut</text>
<text x="47.2" y="48.5">M3 Lock Nut</text>
<text x="66.1" y="51">A4</text>
<text x="66.6" y="53.6">M3 Nut</text>
<text x="66.6" y="48.5">M3 Nut</text>
<text x="80.1" y="51">A6</text>
<text x="80.4" y="48.5">M3x10</text>
<text x="80.4" y="53.6">M3x10</text>
<text x="126.9" y="50.4">DIO2/AD2/SPI__CLK</text>
<text x="126.9" y="53">DIO1/AD1/SPI__ATTN</text>
<text x="167.4" y="50.4">DIN/~{CONFIG}</text>
<text x="174.2" y="53">DOUT</text>
<text x="208.2" y="48.5">GND</text>
<text x="214.6" y="48.5">GND</text>
<text x="220.9" y="48.5">GND</text>
<text x="33.4" y="54.9">R102</text>
<text x="33.4" y="57.4">220R</text>
<text x="126.9" y="55.5">DIO0/AD0</text>
<text x="175.5" y="55.5">VCC</text>
<text x="191.7" y="55.5">+3V3</text>
<text x="69.9" y="63.1">A7</text>
<text x="70.8" y="65.7">M3 Brass Nut</text>
<text x="95.7" y="89.8">GND</text>
<text x="110.9" y="86">TEENSY_4.0</text>
<text x="111" y="84.1">IC1</text>
<text x="111.3" y="89.8">GND_1</text>
<text x="134.8" y="89.8">PROGRAM</text>
<text x="111.3" y="92.3">0</text>
<text x="111.3" y="94.9">1</text>
<text x="137.3" y="92.3">ON/OFF</text>
<text x="142.1" y="94.9">13</text>
<text x="182.1" y="93">+3V3</text>
<text x="111.3" y="97.4">2</text>
<text x="111.3" y="99.9">3</text>
<text x="142.1" y="97.4">14</text>
<text x="142.1" y="99.9">15</text>
<text x="179.2" y="101.8">R2</text>
<text x="186.8" y="101.8">R7</text>
<text x="67.6" y="106.9">JP6</text>
<text x="111.3" y="102.5">4</text>
<text x="111.3" y="105">5</text>
<text x="111.3" y="107.6">6</text>
<text x="142.1" y="102.5">16</text>
<text x="142.1" y="105">17</text>
<text x="142.1" y="107.6">18</text>
<text x="178.1" y="103.8">4K7</text>
<text x="187" y="103.8">4K7</text>
<text x="111.3" y="112.6">8</text>
<text x="111.3" y="110.1">7</text>
<text x="142.1" y="110.1">19</text>
<text x="142.1" y="112.6">20</text>
<text x="172.4" y="112">JP3</text>
<text x="111.3" y="115.2">9</text>
<text x="111.3" y="117.7">10</text>
<text x="142.1" y="115.2">21</text>
<text x="142.1" y="117.7">22</text>
<text x="172.4" y="114.5">JP4</text>
<text x="192.1" y="118.4">P20</text>
<text x="111.3" y="120.3">11</text>
<text x="111.3" y="122.8">12</text>
<text x="111.3" y="125.3">VBAT</text>
<text x="127.6" y="122.8">3.3V(250_MA_MAX)</text>
<text x="138.1" y="125.3">GND_3</text>
<text x="142.1" y="120.3">23</text>
<text x="159.3" y="122.8">+3V3</text>
<text x="160.1" y="125.3">GND</text>
<text x="192.1" y="120.9">P21</text>
<text x="66.2" y="130.4">D1</text>
<text x="95.6" y="127.9">+3V3</text>
<text x="96.4" y="130.4">GND</text>
<text x="111.3" y="127.9">3.3V</text>
<text x="111.3" y="130.4">GND_2</text>
<text x="122.7" y="127.9">VIN_(3.6_TO_5.5_VOLTS)</text>
<text x="139.1" y="130.4">VUSB</text>
<text x="160.2" y="127.9">+BATT</text>
<text x="53.1" y="134.9">+3V3</text>
<text x="64.7" y="132.3">MBRX120LF</text>
<text x="76.5" y="138.7">C13</text>
<text x="76.8" y="140.6">150uF</text>
<text x="71.7" y="146.3">GND</text>
<text x="46" y="155.2">J3</text>
<text x="23.8" y="159.6">J2</text>
<text x="47.3" y="157.1">47219-2001</text>
<text x="121.2" y="159.6">MOUDLE-SEEEDUINO-XIAO-ESP32S3</text>
<text x="135.8" y="157.1">IC2</text>
<text x="19.4" y="162.2">68610814422</text>
<text x="47.4" y="164.7">DAT2</text>
<text x="47.4" y="167.3">DAT3/CD</text>
<text x="164.5" y="167.9">+3.3VP</text>
<text x="164.5" y="165.3">GND</text>
<text x="47.4" y="169.8">CMD</text>
<text x="47.4" y="172.3">VDD</text>
<text x="47.4" y="174.9">CLK</text>
<text x="47.4" y="177.4">VSS</text>
<text x="47.4" y="180">DAT0</text>
<text x="47.4" y="182.5">DAT1</text>
<text x="164" y="183.1">+BATT</text>
<text x="32" y="186.9">MISC1</text>
<text x="33.3" y="189.5">15167-0225</text>
<text x="74.4" y="187.6">SHIELD</text>
</g>
<g font-size="1.8" fill="#a90000">
<text x="33.8" y="27.9">1</text>
<text x="33.8" y="25.4">2</text>
<text x="45.9" y="25.4">1</text>
<text x="53.5" y="25.4">2</text>
<text x="122.8" y="31.7">11</text>
<text x="122.8" y="34.3">12</text>
<text x="181.3" y="31.7">10</text>
<text x="181.8" y="34.3">9</text>
<text x="122.8" y="36.8">13</text>
<text x="122.8" y="39.4">14</text>
<text x="122.8" y="41.9">15</text>
<text x="181.8" y="41.9">6</text>
<text x="181.8" y="39.4">7</text>
<text x="181.8" y="36.8">8</text>
<text x="122.8" y="44.4">16</text>
<text x="122.8" y="47">17</text>
<text x="181.8" y="47">4</text>
<text x="181.8" y="44.4">5</text>
<text x="122.8" y="49.5">18</text>
<text x="122.8" y="52.1">19</text>
<text x="181.8" y="52.1">2</text>
<text x="181.8" y="49.5">3</text>
<text x="122.8" y="54.6">20</text>
<text x="181.8" y="54.6">1</text>
<text x="107.5" y="88.9">1</text>
<text x="146.3" y="88.9">18</text>
<text x="107.5" y="91.4">2</text>
<text x="107.5" y="94">3</text>
<text x="146.3" y="91.4">19</text>
<text x="146.3" y="94">20</text>
<text x="107.5" y="96.5">4</text>
<text x="107.5" y="99.1">5</text>
<text x="107.5" y="101.6">6</text>
<text x="146.3" y="96.5">21</text>
<text x="146.3" y="99.1">22</text>
<text x="146.3" y="101.6">23</text>
<text x="107.5" y="104.1">7</text>
<text x="107.5" y="106.7">8</text>
<text x="146.3" y="104.1">24</text>
<text x="146.3" y="106.7">25</text>
<text x="107" y="111.8">10</text>
<text x="107.5" y="109.2">9</text>
<text x="146.3" y="109.2">26</text>
<text x="146.3" y="111.8">27</text>
<text x="107" y="114.3">11</text>
<text x="107" y="116.8">12</text>
<text x="107" y="119.4">13</text>
<text x="146.3" y="114.3">28</text>
<text x="146.3" y="116.8">29</text>
<text x="146.3" y="119.4">30</text>
<text x="187.5" y="117.5">1</text>
<text x="107" y="121.9">14</text>
<text x="107" y="124.5">15</text>
<text x="146.3" y="121.9">31</text>
<text x="146.3" y="124.5">32</text>
<text x="187.5" y="120">1</text>
<text x="107" y="127">16</text>
<text x="107" y="129.5">17</text>
<text x="146.3" y="127">33</text>
<text x="146.3" y="129.5">34</text>
<text x="26.8" y="163.8">1</text>
<text x="26.8" y="166.4">2</text>
<text x="44" y="163.8">1</text>
<text x="44" y="166.4">2</text>
<text x="26.8" y="168.9">3</text>
<text x="26.8" y="171.4">4</text>
<text x="26.8" y="174">5</text>
<text x="44" y="168.9">3</text>
<text x="44" y="171.4">4</text>
<text x="44" y="174">5</text>
<text x="26.8" y="176.5">6</text>
<text x="26.8" y="179.1">7</text>
<text x="44" y="176.5">6</text>
<text x="44" y="179.1">7</text>
<text x="26.8" y="181.6">8</text>
<text x="44" y="181.6">8</text>
<text x="83.3" y="186.7">9</text>
</g>
<g font-size="1.8" fill="#0000c2">
<text x="199.4" y="28.3">Place close to Pin 1</text>
<text x="14" y="32.3">MAX 5.5V</text>
<text x="14" y="34.7">Servos - 4.8V - 6V</text>
<text x="199.4" y="30.4">10uF only for programmable module</text>
<text x="14" y="36.7">Teensy 3.6V - 5.5V</text>
<text x="87" y="44.8">&quot;Bulk&quot; Decoupling</text>
<text x="87" y="46.9">Near 3V3 generation</text>
<text x="206.4" y="52.3">Deviation from Datasheet</text>
<text x="48.9" y="57">Lock Nut OR Nut</text>
<text x="126.4" y="59.6">Warning: Place away from PA1616D</text>
<text x="188.6" y="57.7">45 mA TX</text>
<text x="206.4" y="54.4">for BOM consolidation</text>
<text x="206.4" y="56.4">8.2pF -&gt; 22pF</text>
<text x="27.9" y="62">Sized for 10 mA current draw</text>
<text x="27.9" y="64">R101 and R102 are stacked</text>
<text x="205.7" y="62">10u EXCLUDED FROM BOM</text>
<text x="205.7" y="64">PENDING CLARIFICATION</text>
<text x="169.5" y="98.3">Serial 3</text>
<text x="67.3" y="111.7">Serial 2</text>
<text x="151.8" y="130.1">Cut VUSB Jumper</text>
<text x="239.4" y="132">MUST BE ELECTRICALLY ISOLATED</text>
<text x="164.5" y="170.7">600mA</text>
<text x="47" y="190.4">30mA SPI, 100mA 4-wire</text>
<text x="117.5" y="187.4">5V line passes through diode</text>
<text x="117.5" y="189.5">500mA = 0.25w power loss</text>
<text x="117.5" y="191.5">Vbatt is more efficient</text>
<text x="117.5" y="193.6">Heat Sink??</text>
<text x="102.2" y="205">https://wiki.seeedstudio.com/xiao_esp32s3_getting_started/</text>
</g>
<g font-size="1.8" fill="#725600">
<text x="239.9" y="62.8">File: sensors.kicad_sch</text>
<text x="240.2" y="121.2">File: actuators.kicad_sch</text>
<text x="240" y="164.4">File: buzzer.kicad_sch</text>
</g>
<text font-size="1.8" fill="#009600" x="67.6" y="104.4">JP5</text>
<g font-size="1.8" fill="#0f0f0f">
<text x="76.2" y="133.9">RTC_Battery</text>
<text x="34.3" y="163.7">D2</text>
<text x="34.3" y="166.3">D3</text>
<text x="34.3" y="171.3">VDD</text>
<text x="34.3" y="168.8">CMD</text>
<text x="34.3" y="173.9">CLK</text>
<text x="34.3" y="176.4">VSS</text>
<text x="34.3" y="179">D0</text>
<text x="34.3" y="181.5">D1</text>
</g>
<g font-size="1.4" fill="#a90000">
<text x="115.8" y="161.9">1</text>
<text x="156.1" y="161.9">14</text>
<text x="115.8" y="164.5">2</text>
<text x="115.8" y="167">3</text>
<text x="156.1" y="167">12</text>
<text x="156.1" y="164.5">13</text>
<text x="115.8" y="169.5">4</text>
<text x="115.8" y="172.1">5</text>
<text x="156.1" y="172.1">10</text>
<text x="156.1" y="169.5">11</text>
<text x="115.8" y="174.6">6</text>
<text x="115.8" y="177.2">7</text>
<text x="156.5" y="177.2">8</text>
<text x="156.5" y="174.6">9</text>
<text x="156.1" y="182.2">15</text>
</g>
<g font-size="1.4" fill="#006464">
<text x="118.5" y="162.7">PA02_A0_D0</text>
<text x="118.5" y="165.2">PA4_A1_D1</text>
<text x="118.5" y="167.8">PA10_A2_D2</text>
<text x="151.4" y="165.2">GND</text>
<text x="152" y="167.8">3V3</text>
<text x="152.8" y="162.7">5V</text>
<text x="118.5" y="170.3">PA11_A3_D3</text>
<text x="118.5" y="172.8">PA8_A4_D4_SDA</text>
<text x="140.6" y="170.3">PA6_A10_D10_MOSI</text>
<text x="142.2" y="172.8">PA5_A9_D9_MISO</text>
<text x="118.5" y="175.4">PA9_A5_D5_SCL</text>
<text x="118.5" y="177.9">PB08_A6_TX</text>
<text x="142.8" y="175.4">PA7_A8_D8_SCK</text>
<text x="145.7" y="177.9">PB09_D7_RX</text>
<text x="149.8" y="183">VBATT</text>
</g>
</svg>
